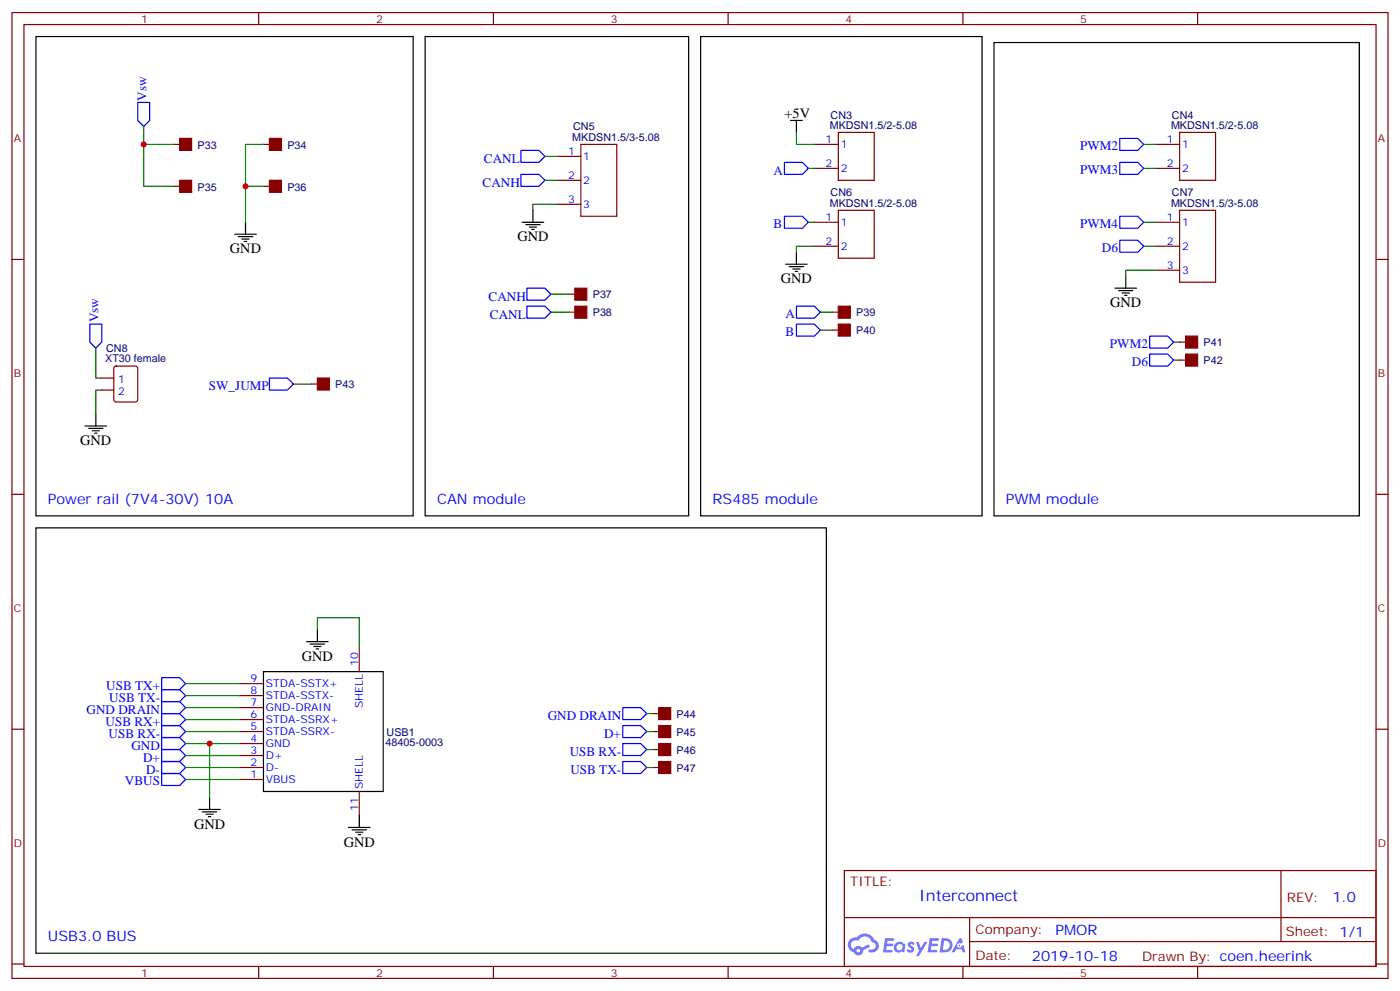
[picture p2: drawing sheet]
<svg xmlns="http://www.w3.org/2000/svg" width="412mm" height="292mm" viewBox="0 0 412 292" stroke-linecap="round" stroke-linejoin="round" font-family="sans-serif">
<path d="M10.6 10.8h111.1v141.1h-111.1zM125.2 10.8h77.6v141.1h-77.6zM206.4 10.8h82.9v141.1h-82.9zM292.8 12.5h107.6v139.4h-107.6zM10.6 155.4h232.8v125.2h-232.8z" fill="none" stroke="#000" stroke-width=".35"/>
<g fill="none" stroke="#870000" stroke-width=".35">
<path d="M3.5 3.7h405.4v284.3h-405.4zM7.1 7.2h398.2v277.3h-398.2zM76.2 3.7v3.5M145.3 3.7v3.5M214.5 3.7v3.5M283.6 3.7v3.5M352.8 3.7v3.5M3.5 76.4h3.6M405.3 76.4h3.6M3.5 145.5h3.6M405.3 145.5h3.6M3.5 214.7h3.6"/>
<path d="M405.3 214.7h3.6M248.7 256.3h156.6v28.2h-156.6zM377.3 256.3v20.9M248.7 270.1h156.5M285.6 277.2h119.6M285.6 270.1v14.2M3.5 283.8h3.6M76.2 284.5v3.5M145.3 284.5v3.5M214.5 284.5v3.5M283.6 284.5v3.5M352.8 284.5v3.5"/>
<path d="M405.3 283.8h3.6"/>
</g>
<g fill="#5487ff">
<path d="M267.7 277.5a1.22 1.22 0 0 1 1.7 .2l-.4 .6a.47 .47 0 0 0-.3-.4 .47 .47 0 0 0-.5 .2l.1 .2a1.14 1.14 0 0 1 .8 1.8 1.14 1.14 0 0 1-1.9 0l-.2-.2 .5-.6 .7 .5a.29 .29 0 0 0 .3-.3 .29 .29 0 0 0-.2-.3 1.04 1.04 0 0 1-.6-1.7z"/>
<path d="M260.7 276.2h2.4l.3 .2-.2 .5-1.8 .1-.1 .8h1.5l.3 .4-.3 .4h-1.6l-.2 1.1h1.7l.2 .3-.2 .3-2.6 .1z"/>
<path d="M273.8 276.2h2.4l.3 .2-.1 .5-1.8 .1-.2 .8h1.6l.3 .4-.4 .4-1.6-.1-.1 1.1 1.7 .1 .2 .3-.2 .3-2.6 .1z"/>
<path d="M282.6 276.2h.7l.3 1.3-.6 .3a.69 .69 0 0 0-1 .3 .69 .69 0 0 0 .4 .9 .69 .69 0 0 0 .9-.6l.5-.2 .6 2.2h-.8l-.2-.9h-1.8l-.5 .9h-.8z"/>
<path d="M269.8 277.3h.8l.6 1.8 1.1-1.8h.9l-2.6 4.2h-.8l.9-1.5z"/>
<path d="M277.4 276.2l-.6 4.2h1.3a2.11 2.11 0 0 0 2.5-2.1 2.11 2.11 0 0 0-2.5-2.1zM278.1 277a1.39 1.39 0 0 1 1.7 1.4 1.39 1.39 0 0 1-1.8 1.2h-.3z"/>
<path d="M263.7 277.8a1.54 1.54 0 0 0-.1 2.2 1.54 1.54 0 0 0 2.2 .1l.6 .3 .3-2.3-.2-.3h-.4a1.49 1.49 0 0 0-2.4 0zM264 278.8a.94 .94 0 0 1 1.8 0 .94 .94 0 0 1-1.8 0z"/>
<path d="M250.4 276.6a2.18 2.18 0 0 0 1.1 3.7 1.44 1.44 0 0 0 1.6 .9 1.44 1.44 0 0 0 1.2-1.4l2-1.1-.5-.7-1.9 1a1.47 1.47 0 0 0-2.4 .4 1.39 1.39 0 0 1-.7-1.9 1.39 1.39 0 0 1 2-.5 2.12 2.12 0 0 1 2.2-1.3 2.12 2.12 0 0 1 1.9 1.7 1.14 1.14 0 0 1 1.1 1.4 1.14 1.14 0 0 1-1.7 .7 .43 .43 0 0 0-.5 .4 .43 .43 0 0 0 .4 .5 1.98 1.98 0 0 0 2.5-1.2 1.98 1.98 0 0 0-1.2-2.6 3.1 3.1 0 0 0-5.3-.6l-.9 .1zM252.3 279.9a.55 .55 0 0 1 1.1 0 .55 .55 0 0 1-1.1 0z"/>
<circle cx="282.6" cy="278.3" r=".26"/>
</g>
<g fill="#870000" stroke="#870000" stroke-width=".35">
<path d="M194 224.2h3.6v3.5h-3.6z"/>
<path d="M194 218.9h3.6v3.5h-3.6z"/>
<path d="M194 213.6h3.6v3.5h-3.6z"/>
<path d="M194 208.3h3.6v3.5h-3.6z"/>
<path d="M349.2 104.2h3.6v3.6h-3.6z"/>
<path d="M349.2 99h3.6v3.5h-3.6z"/>
<path d="M246.9 90.1h3.6v3.6h-3.6z"/>
<path d="M246.9 95.4h3.6v3.6h-3.6z"/>
<path d="M169.3 84.8h3.6v3.6h-3.6z"/>
<path d="M169.3 90.1h3.6v3.6h-3.6z"/>
<path d="M79.4 40.7h3.5v3.6h-3.5z"/>
<path d="M79.4 53.1h3.5v3.5h-3.5z"/>
<path d="M52.9 40.7h3.5v3.6h-3.5z"/>
<path d="M52.9 53.1h3.5v3.5h-3.5z"/>
<path d="M93.5 111.3h3.5v3.5h-3.5z"/>
</g>
<g fill="none" stroke="#870000" stroke-width=".35">
<path d="M246.9 39h10.6v14.1h-10.6zM347.5 39h10.6v14.1h-10.6zM51.2 42.5h1.7M51.2 54.9h1.7M77.6 42.5h1.8M77.6 54.9h1.8M164 46h7.1M164 53.1h7.1M171.1 42.5h10.6v21.2h-10.6zM239.9 42.5h7M239.9 49.6h7M340.4 42.5h7.1"/>
<path d="M340.4 49.6h7.1M164 60.1h7.1M239.9 65.4h7M239.9 72.5h7M246.9 61.9h10.6v14.1h-10.6zM340.4 65.4h7.1M340.4 72.5h7.1M340.4 79.6h7.1M347.5 61.9h10.6v21.2h-10.6zM167.6 91.9h1.7M167.6 86.6h1.7M245.2 91.9h1.7"/>
<path d="M245.2 97.2h1.7M30 111.3h3.5M30 114.8h3.5M33.7 108l.5-.2h5.7l.6 .4 .1 9.5-.5 .6-5.9 .1-.6-.5-.1-9.4zM91.7 113.1h1.8M347.5 106h1.7M347.5 100.7h1.7M105.8 190.7v7M70.6 215.4h7M70.6 218.9h7M70.6 211.8h7M70.6 208.3h7"/>
<path d="M70.6 204.8h7M70.6 201.3h7M192.3 215.4h1.7M192.3 210.1h1.7M70.6 226h7M70.6 229.5h7M70.6 222.4h7M105.8 233v7.1M192.3 226h1.7M192.3 220.7h1.7"/>
</g>
<g fill="none" stroke="#000" stroke-width=".35">
<path d="M232.8 35.5h3.6M234.6 35.5v3.5M69.1 69h6.4M70.2 69.7h4.2M71.3 70.4h2.1M72 71.1h.7M72.3 65.4v3.6M153.8 65.4h6.4M154.9 66.1h4.2M155.9 66.9h2.1M156.6 67.6h.7M157 61.9v3.5"/>
<path d="M231.4 77.8h6.4M232.5 78.5h4.2M233.5 79.2h2.2M234.2 79.9h.7M234.6 74.3v3.5M328.4 84.8h6.4M329.5 85.5h4.2M330.6 86.3h2.1M331.3 87h.7M331.6 81.3v3.5M25 125.4h6.4M26.1 126.1h4.2"/>
<path d="M27.2 126.8h2.1M27.9 127.5h.7M28.2 121.9v3.5M77.6 197.7h35.3v35.3h-35.3zM90.3 188.9h6.4M91.4 189.6h4.2M92.4 190.3h2.1M93.1 191h.7M93.5 185.4v3.5M58.6 238.3h6.3M59.6 239h4.3M60.7 239.7h2.1"/>
<path d="M61.7 234.8v3.5M61.4 240.4h.7M102.7 243.6h6.3M103.7 244.3h4.2M104.8 245h2.1M105.5 245.7h.7M105.8 240.1v3.5"/>
</g>
<g fill="none" stroke="#00f" stroke-width=".35">
<path d="M40.6 30.2h3.5v5.3l-1.8 1.7-1.7-1.7zM153.5 51.3h5.2l1.8 1.8-1.8 1.8h-5.2zM153.5 44.3h5.2l1.8 1.7-1.8 1.8h-5.2zM231.1 47.8h5.3l1.7 1.8-1.7 1.7h-5.3zM329.8 47.8h5.3l1.8 1.8-1.8 1.7h-5.3zM329.8 40.7h5.3l1.8 1.8-1.8 1.8h-5.3zM231.1 63.7h5.3l1.7 1.7-1.7 1.8h-5.3zM329.8 63.7h5.3l1.8 1.7-1.8 1.8h-5.3zM329.8 70.7h5.3l1.8 1.8-1.8 1.8h-5.3zM26.5 95.4h3.5v5.3l-1.8 1.8-1.7-1.8zM155.2 84.8h5.3l1.8 1.8-1.8 1.8h-5.3zM155.2 90.1h5.3l1.8 1.8-1.8 1.8h-5.3z"/>
<path d="M234.6 95.4h5.3l1.8 1.8-1.8 1.8h-5.3zM234.6 90.1h5.3l1.8 1.8-1.8 1.8h-5.3zM338.7 99h5.3l1.7 1.7-1.7 1.8h-5.3zM79.4 111.3h5.3l1.7 1.8-1.7 1.7h-5.3zM338.7 104.2h5.3l1.7 1.8-1.7 1.8h-5.3zM47.6 199.5h5.3l1.8 1.8-1.8 1.7h-5.3zM47.6 210.1h5.3l1.8 1.7-1.8 1.8h-5.3zM47.6 206.6h5.3l1.8 1.7-1.8 1.8h-5.3zM47.6 203h5.3l1.8 1.8-1.8 1.8h-5.3zM47.6 213.6h5.3l1.8 1.8-1.8 1.7h-5.3zM47.6 217.1h5.3l1.8 1.8-1.8 1.8h-5.3zM183.4 213.6h5.3l1.8 1.8-1.8 1.7h-5.3z"/>
<path d="M183.4 208.3h5.3l1.8 1.8-1.8 1.7h-5.3zM183.4 218.9h5.3l1.8 1.8-1.8 1.7h-5.3zM47.6 224.2h5.3l1.8 1.8-1.8 1.7h-5.3zM47.6 220.7h5.3l1.8 1.7-1.8 1.8h-5.3zM47.6 227.7h5.3l1.8 1.8-1.8 1.7h-5.3zM183.4 224.2h5.3l1.8 1.8-1.8 1.7h-5.3z"/>
</g>
<g fill="none" stroke="#008700" stroke-width=".35">
<path d="M42.3 37.2v5.3h8.9M234.6 39v3.5h5.3M42.3 42.5v12.4h8.9M77.6 54.9h-5.3v10.5M77.6 42.5h-5.3v12.4M160.5 53.1h3.5M160.5 46h3.5M238.1 49.6h1.8M336.9 49.6h3.5M336.9 42.5h3.5M164 60.1h-7v1.8M238.1 65.4h1.8"/>
<path d="M239.9 72.5h-5.3v1.8M336.9 65.4h3.5M336.9 72.5h3.5M340.4 79.6h-8.8v1.7M162.3 91.9h5.3M162.3 86.6h5.3M241.7 91.9h3.5M241.7 97.2h3.5M28.2 102.5v8.8h1.8M30 114.8h-1.8v7.1M86.4 113.1h5.3M345.7 106h1.8"/>
<path d="M345.7 100.7h1.8M93.5 185.4v-3.5h12.3v8.8M54.7 215.4h15.9M54.7 218.9h15.9M54.7 204.8h15.9M54.7 208.3h15.9M54.7 201.3h15.9M54.7 211.8h15.9M61.7 218.9v15.9M190.5 215.4h1.8M190.5 210.1h1.8M54.7 226h15.9"/>
<path d="M54.7 229.5h15.9M54.7 222.4h15.9M190.5 220.7h1.8M190.5 226h1.8"/>
</g>
<g fill="#c00">
<circle cx="61.7" cy="218.9" r=".88"/>
<circle cx="42.3" cy="42.5" r=".88"/>
<circle cx="72.3" cy="54.9" r=".88"/>
</g>
<text font-size="4.6" fill="#00f" x="270.8" y="265.3">Interconnect</text>
<g font-size="4.2">
<text x="231.1" y="34.7">+5V</text>
<text x="152.4" y="71.1">GND</text>
<text x="67.7" y="74.6">GND</text>
<text x="230" y="83.4">GND</text>
<text x="327" y="90.5">GND</text>
<text x="23.6" y="131.1">GND</text>
<text x="88.9" y="194.6">GND</text>
<text x="57.1" y="243.9">GND</text>
<text x="101.2" y="249.2">GND</text>
</g>
<g font-size="4.2" fill="#00f">
<text x="14.1" y="148.3">Power rail (7V4-30V) 10A</text>
<text x="128.8" y="148.3">CAN module</text>
<text x="209.9" y="148.3">RS485 module</text>
<text x="296.3" y="148.3">PWM module</text>
<text x="392.5" y="265.6">1.0</text>
<text x="310.9" y="275.1">PMOR</text>
<text x="14.1" y="277.1">USB3.0 BUS</text>
<text x="304" y="282.9">2019-10-18</text>
</g>
<g font-size="3.9" fill="#00f">
<text x="43.1" y="29.6" transform="rotate(-90 43.1 29.6)">Vsw</text>
<text x="142.6" y="47.9">CANL</text>
<text x="318.1" y="44.3">PWM2</text>
<text x="227.8" y="51.4">A</text>
<text x="318.1" y="51.3">PWM3</text>
<text x="142.2" y="55">CANH</text>
<text x="227.9" y="67.1">B</text>
<text x="318.1" y="67.2">PWM4</text>
<text x="324.6" y="74.3">D6</text>
<text x="143.9" y="88.5">CANH</text>
<text x="29" y="94.9" transform="rotate(-90 29 94.9)">Vsw</text>
<text x="144.3" y="93.8">CANL</text>
<text x="231.4" y="93.7">A</text>
<text x="231.4" y="98.9">B</text>
<text x="327" y="102.5">PWM2</text>
<text x="333.4" y="107.8">D6</text>
<text x="61.5" y="114.7">SW_JUMP</text>
<text x="31.3" y="203">USB TX+</text>
<text x="32.2" y="206.6">USB TX-</text>
<text x="25.5" y="210.1">GND DRAIN</text>
<text x="31.1" y="213.6">USB RX+</text>
<text x="161.3" y="211.8">GND DRAIN</text>
<text x="32" y="217.1">USB RX-</text>
<text x="38.7" y="220.7">GND</text>
<text x="177.9" y="217.1">D+</text>
<text x="42.1" y="224.2">D+</text>
<text x="43" y="227.7">D-</text>
<text x="167.8" y="222.4">USB RX-</text>
<text x="168" y="227.7">USB TX-</text>
<text x="36.8" y="231.2">VBUS</text>
</g>
<g font-size="3.9" fill="#800">
<text x="250.5" y="260.9">TITLE:</text>
<text x="379.1" y="265.6">REV:</text>
<text x="287.4" y="275.1">Company:</text>
<text x="378.7" y="275.7">Sheet: 1/1</text>
<text x="287.4" y="282.8">Date:</text>
<text x="336.4" y="282.8">Drawn By: coen.heerink</text>
</g>
<g font-size="3.2" fill="#800">
<text x="41.6" y="6.7">1</text>
<text x="110.8" y="6.7">2</text>
<text x="179.9" y="6.7">3</text>
<text x="249.1" y="6.7">4</text>
<text x="318.2" y="6.7">5</text>
<text x="4.1" y="41.8">A</text>
<text x="405.9" y="41.8">A</text>
<text x="4.1" y="110.9">B</text>
<text x="405.9" y="110.9">B</text>
<text x="4.1" y="180.1">C</text>
<text x="405.9" y="180.1">C</text>
<text x="4.1" y="249.2">D</text>
<text x="405.9" y="249.2">D</text>
<text x="41.6" y="287.5">1</text>
<text x="110.8" y="287.5">2</text>
<text x="179.9" y="287.5">3</text>
<text x="249.1" y="287.5">4</text>
<text x="318.2" y="287.5">5</text>
</g>
<g font-size="3.2" fill="#000080">
<text x="244.7" y="34.9">CN3</text>
<text x="345.2" y="34.9">CN4</text>
<text x="168.6" y="41.5">MKDSN1.5/3-5.08</text>
<text x="168.8" y="38.4">CN5</text>
<text x="244.4" y="37.9">MKDSN1.5/2-5.08</text>
<text x="344.9" y="37.9">MKDSN1.5/2-5.08</text>
<text x="58.2" y="43.8">P33</text>
<text x="84.7" y="43.8">P34</text>
<text x="58.2" y="56.1">P35</text>
<text x="84.7" y="56.1">P36</text>
<text x="244.7" y="57.8">CN6</text>
<text x="345.2" y="57.8">CN7</text>
<text x="244.4" y="60.9">MKDSN1.5/2-5.08</text>
<text x="344.9" y="60.9">MKDSN1.5/3-5.08</text>
<text x="174.6" y="87.9">P37</text>
<text x="174.6" y="93.2">P38</text>
<text x="252.2" y="93.2">P39</text>
<text x="252.2" y="98.4">P40</text>
<text x="354.5" y="102">P41</text>
<text x="31" y="106.7">XT30 female</text>
<text x="31.3" y="103.7">CN8</text>
<text x="354.5" y="107.3">P42</text>
<text x="98.8" y="114.3">P43</text>
<text x="199.3" y="211.3">P44</text>
<text x="113.6" y="219.7">48405-0003</text>
<text x="113.9" y="216.6">USB1</text>
<text x="199.3" y="221.9">P46</text>
<text x="199.3" y="216.6">P45</text>
<text x="199.3" y="227.2">P47</text>
</g>
<g font-size="3.2" fill="#00f">
<text x="167.3" y="45.7">1</text>
<text x="171.8" y="47.1">1</text>
<text x="243.2" y="42.2">1</text>
<text x="247.6" y="43.6">1</text>
<text x="343.7" y="42.2">1</text>
<text x="348.2" y="43.6">1</text>
<text x="167.3" y="52.7">2</text>
<text x="243.2" y="49.2">2</text>
<text x="247.6" y="50.6">2</text>
<text x="343.7" y="49.2">2</text>
<text x="348.2" y="50.6">2</text>
<text x="167.3" y="59.8">3</text>
<text x="171.8" y="54.2">2</text>
<text x="171.8" y="61.2">3</text>
<text x="243.2" y="65.1">1</text>
<text x="343.7" y="65.1">1</text>
<text x="247.6" y="66.5">1</text>
<text x="348.2" y="66.5">1</text>
<text x="243.2" y="72.1">2</text>
<text x="247.6" y="73.6">2</text>
<text x="343.7" y="72.1">2</text>
<text x="348.2" y="73.6">2</text>
<text x="343.7" y="79.2">3</text>
<text x="348.2" y="80.6">3</text>
<text x="34.8" y="112.7">1</text>
<text x="34.8" y="116.2">2</text>
<text x="105.5" y="196" transform="rotate(-90 105.5 196)">10</text>
<text x="73.8" y="200.9">9</text>
<text x="78.3" y="202.3">STDA-SSTX+</text>
<text x="73.8" y="208">7</text>
<text x="73.8" y="204.4">8</text>
<text x="78.3" y="209.4">GND-DRAIN</text>
<text x="78.3" y="205.8">STDA-SSTX-</text>
<text x="106.9" y="208.5" transform="rotate(-90 106.9 208.5)">SHELL</text>
<text x="73.8" y="215">5</text>
<text x="73.8" y="211.5">6</text>
<text x="78.3" y="212.9">STDA-SSRX+</text>
<text x="73.8" y="218.5">4</text>
<text x="78.3" y="220">GND</text>
<text x="78.3" y="216.4">STDA-SSRX-</text>
<text x="73.8" y="225.6">2</text>
<text x="73.8" y="222.1">3</text>
<text x="78.3" y="227">D-</text>
<text x="78.3" y="223.5">D+</text>
<text x="73.8" y="229.1">1</text>
<text x="78.3" y="230.5">VBUS</text>
<text x="106.9" y="232.3" transform="rotate(-90 106.9 232.3)">SHELL</text>
<text x="105.5" y="238.8" transform="rotate(-90 105.5 238.8)">11</text>
</g>
</svg>
